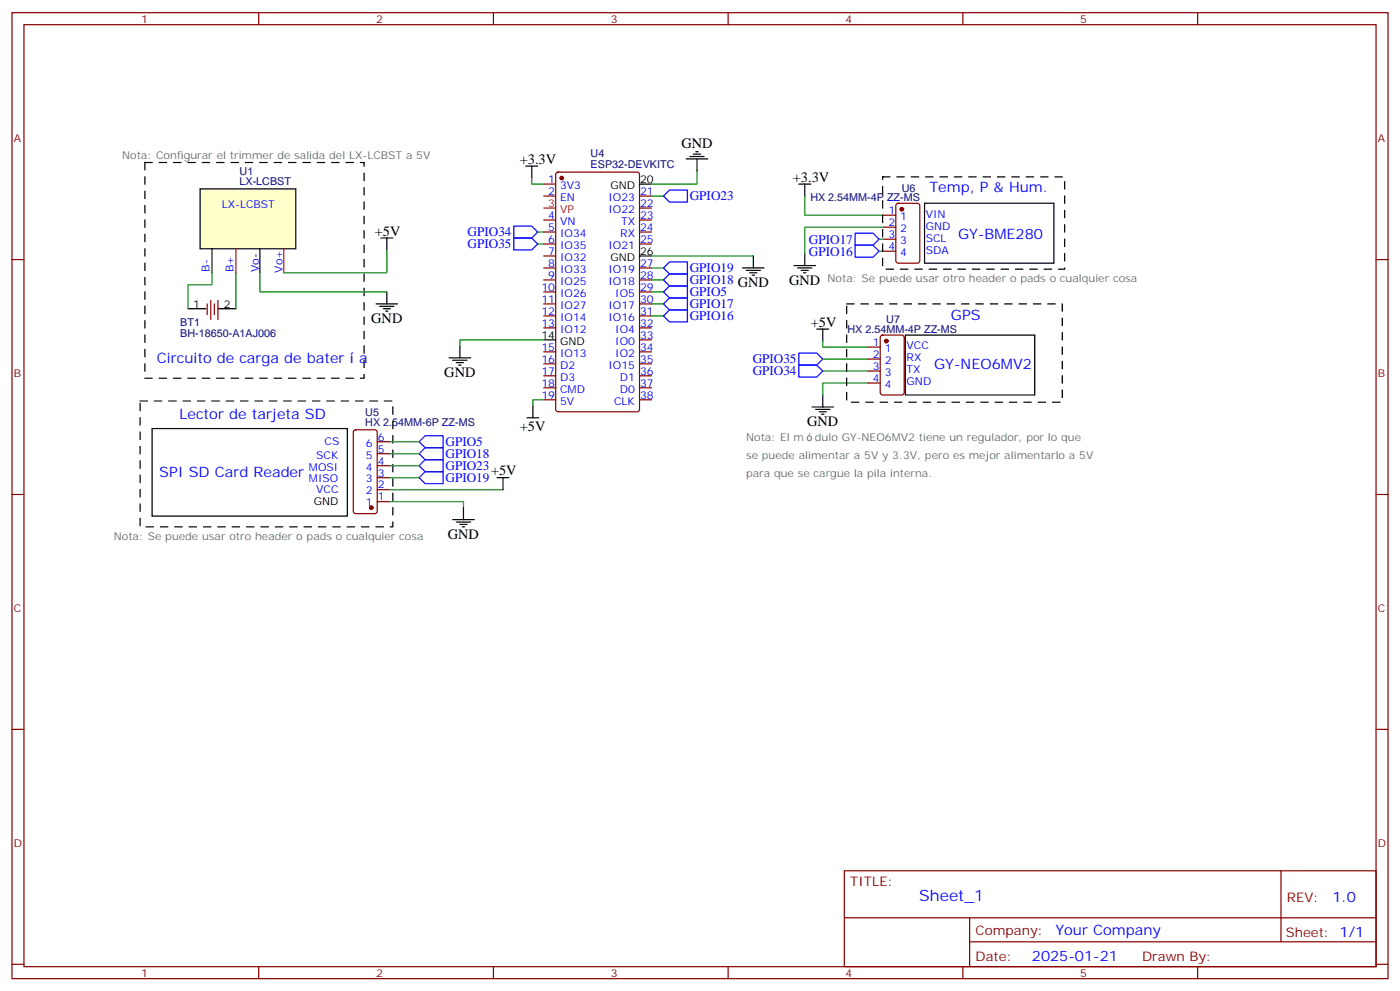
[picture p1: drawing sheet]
<svg xmlns="http://www.w3.org/2000/svg" width="412mm" height="292mm" viewBox="0 0 412 292" stroke-linecap="round" stroke-linejoin="round" font-family="sans-serif">
<g fill="none" stroke="#870000" stroke-width=".35">
<path d="M3.5 3.7h405.4v284.4h-405.4zM7.1 7.3h398.2v277.3h-398.2zM76.2 3.7v3.6M145.3 3.7v3.6M214.5 3.7v3.6M283.6 3.7v3.6M352.8 3.7v3.6M160.2 54.2h3.5M160.2 57.7h3.5M163.9 50.9l.5-.2h23.3l.6 .4 .1 69.4-.5 .7h-23.5l-.7-.4v-69.4zM188.4 57.7h3.5M3.5 76.4h3.6"/>
<path d="M160.2 64.8h3.5M160.2 68.3h3.5M160.2 71.8h3.5M160.2 75.4h3.5M160.2 78.9h3.5M188.4 64.8h3.5M188.4 68.3h3.5M188.4 71.8h3.5M188.4 78.9h3.5M188.4 61.2h3.5M405.3 76.4h3.6M61 89.5v3.1"/>
<path d="M62.1 88.4v5.7M63.1 89.5v3.1M64.2 88.4v5.7M160.2 82.4h3.5M160.2 85.9h3.5M160.2 89.5h3.5M160.2 93h3.5M160.2 96.5h3.5M188.4 82.4h3.5M188.4 85.9h3.5M188.4 89.5h3.5M188.4 93h3.5"/>
<path d="M188.4 96.5h3.5M160.2 103.6h3.5M160.2 107.1h3.5M160.2 110.6h3.5M160.2 114.2h3.5M160.2 117.7h3.5M188.4 103.6h3.5M188.4 107.1h3.5M188.4 110.6h3.5M188.4 114.2h3.5M188.4 117.7h3.5M188.4 100h3.5"/>
<path d="M3.5 145.6h3.6M405.3 145.6h3.6M3.5 214.7h3.6M405.3 214.7h3.6M248.7 256.3h156.6v28.3h-156.6zM377.3 256.4v20.8M248.7 270.2h156.5M285.6 277.2h119.6M285.6 270.2v14.1M3.5 283.8h3.6M76.2 284.6v3.5M145.3 284.6v3.5"/>
<path d="M214.5 284.6v3.5M283.6 284.6v3.5M352.8 284.6v3.5M405.3 283.8h3.6"/>
</g>
<g fill="none" stroke="#000" stroke-width=".35">
<path d="M154.9 48.9h3.5M156.6 48.9v3.5M188.4 54.2h3.5M235.3 54.2h3.5M237.1 54.2v3.5M188.4 75.4h3.5M233.9 78.2h6.3M234.9 78.9h4.3M236 79.6h2.1M237.1 74.6v3.6M55.4 90.9h5.3M64.2 90.9h5.3"/>
<path d="M236.7 80.3h.7M240.6 96.9h3.5M242.4 96.9v3.5M132.3 105.3h6.3M133.3 106h4.3M134.4 106.8h2.1M135.1 107.5h.7M135.5 101.8v3.5M157 119.5v3.5M160.2 100h3.5M239.2 119.8h6.3M242.4 116.3v3.5"/>
<path d="M155.2 123h3.5M240.2 120.5h4.3M241.3 121.2h2.1M242 121.9h.7"/>
</g>
<circle cx="165.5" cy="52.4" r=".53" fill="#870000" stroke="#870000" stroke-width=".35"/>
<path d="M160.2 61.2h3.5" fill="none" stroke="#f00" stroke-width=".35"/>
<path d="M156.6 52.4v1.8h3.6M237.1 57.7v5.7h23.2M260.3 66.9h-23.2v7.7M160.2 117.7h-3.2v1.8M242.4 100.4v1.8h13.4M255.8 112.7h-13.4v3.6" fill="none" stroke="#008700" stroke-width=".35"/>
<path d="M58.9 55.6h28.2v17.6h-28.2z" fill="#ffc" stroke="#000" stroke-width=".35"/>
<g fill="none" stroke="#000" stroke-width=".35">
<path d="M202.1 46.8h6.4M203.2 46.1h4.2M204.3 45.4h2.1M205 44.7h.7M205.3 46.8v3.5M272.3 59.8h38.1v17.7h-38.1zM62.4 73.2v7.1M76.6 73.2v7.1M112.2 70.1h3.5M113.9 70.1v3.5M218.7 78.9h6.4M219.8 79.6h4.2"/>
<path d="M221.9 75.4v3.5M110.8 89.5h6.3M111.8 90.2h4.3M112.9 90.9h2.1M113.6 91.6h.7M113.9 85.9v3.6M220.8 80.3h2.2M221.5 81h.7M266.7 98.6h38.1v17.7h-38.1zM44.8 126.2h57.5v25.7h-57.5zM133.3 153h6.4M134.4 153.7h4.2"/>
<path d="M135.5 154.4h2.1M136.2 155.1h.7M136.5 149.4v3.6M146.4 140.6h3.5M148.2 140.6v3.5"/>
</g>
<path d="M69.5 73.2v7.1M83.6 73.2v7.1" fill="none" stroke="#f00" stroke-width=".35"/>
<g fill="none" stroke="#008700" stroke-width=".35">
<path d="M191.9 57.7h3.5M205.3 50.3v3.9h-13.4M113.9 73.6v6.7h-30.3M158.4 68.3h1.8M158.4 71.8h1.8M191.9 78.9h3.5M191.9 75.4h30M258.9 70.4h1.4M258.9 73.9h1.4M62.4 80.3v3.5h-7v7.1M69.5 80.3v10.6M76.6 80.3v5.6h37.3"/>
<path d="M191.9 85.9h3.5M191.9 82.4h3.5M191.9 89.5h3.5M191.9 93h3.5M160.2 100h-24.7v1.8M242.4 105.7h13.4M242.4 109.2h13.4M114.7 130h8.8M114.7 133.6h8.8M114.7 137.1h8.8M114.7 147.7h21.8v1.7M114.7 140.6h8.8"/>
<path d="M114.7 144.1h33.5"/>
</g>
<path d="M42.7 47.8h64.5v63.5h-64.5zM260 52.1h53.6v27.1h-53.6zM249.4 89.5h63.5v28.9h-63.5zM41.3 118h74.4v37.1h-74.4z" fill="none" stroke="#000" stroke-width=".35" stroke-dasharray="2.1 2.1"/>
<g fill="none" stroke="#00f" stroke-width=".35">
<path d="M195.4 57.7l1.8-1.7h5.3v3.5h-5.3zM151.3 70.1h5.3l1.8 1.7-1.8 1.8h-5.3zM151.3 66.5h5.3l1.8 1.8-1.8 1.8h-5.3zM195.4 78.9l1.8-1.8h5.3v3.5h-5.3zM251.9 68.7h5.3l1.7 1.7-1.7 1.8h-5.3zM251.9 72.2h5.3l1.7 1.7-1.7 1.8h-5.3zM195.4 85.9l1.8-1.7h5.3v3.5h-5.3zM195.4 82.4l1.8-1.8h5.3v3.6h-5.3zM197.2 87.7h5.3v3.5h-5.3l-1.8-1.7zM197.2 91.2h5.3v3.6h-5.3l-1.8-1.8zM235.3 103.9h5.3l1.8 1.8-1.8 1.8h-5.3zM235.3 107.5h5.3l1.8 1.7-1.8 1.8h-5.3z"/>
<path d="M123.5 130l1.7-1.7h5.3v3.5h-5.3zM123.5 133.6l1.7-1.8h5.3v3.5h-5.3zM123.5 137.1l1.7-1.8h5.3v3.6h-5.3zM123.5 140.6l1.7-1.7h5.3v3.5h-5.3z"/>
</g>
<g fill="none" stroke="#870000" stroke-width=".35">
<path d="M260.3 63.4h3.6M260.3 66.9h3.6M260.3 70.4h3.6M260.3 73.9h3.6M264.1 60l.5-.2h5.6l.7 .5v16.5l-.4 .6-5.9 .1-.7-.5v-16.5zM259.5 98.8l.5-.2h5.6l.7 .5v16.5l-.4 .6-5.9 .1-.7-.5v-16.5zM255.8 102.2h3.5M255.8 105.7h3.5M255.8 109.2h3.5M255.8 112.7h3.5M104.3 126.7l.5-.2h5.6l.7 .4v23.6l-.4 .6-5.9 .1-.7-.5v-23.5zM111.1 137.1h3.6"/>
<path d="M111.1 133.6h3.6M111.1 130h3.6M111.1 147.7h3.6M111.1 144.1h3.6M111.1 140.6h3.6"/>
</g>
<g fill="#870000" stroke="#870000" stroke-width=".35">
<circle cx="109.4" cy="149.4" r=".53"/>
<circle cx="265.6" cy="61.6" r=".53"/>
<circle cx="261.1" cy="100.4" r=".53"/>
</g>
<text font-size="4.6" fill="#00f" x="270.8" y="265.4">Sheet_1</text>
<g font-size="4.2">
<text x="200.7" y="43.6">GND</text>
<text x="153.1" y="48.2">+3.3V</text>
<text x="233.5" y="53.5">+3.3V</text>
<text x="110.4" y="69.4">+5V</text>
<text x="232.5" y="83.8">GND</text>
<text x="109.4" y="95.1">GND</text>
<text x="238.8" y="96.2">+5V</text>
<text x="130.9" y="111">GND</text>
<text x="237.8" y="125.4">GND</text>
<text x="153.1" y="127">+5V</text>
<text x="144.6" y="139.9">+5V</text>
<text x="131.9" y="158.6">GND</text>
</g>
<g font-size="4.2" fill="#00f">
<text x="273.8" y="56.7">Temp, P &amp; Hum.</text>
<text x="282.2" y="70.4">GY-BME280</text>
<text x="280.1" y="94.1">GPS</text>
<text x="46.2" y="106.8">Circuito de carga de bater</text>
<text x="105.8" y="106.8">a</text>
<text x="275.2" y="108.5">GY-NEO6MV2</text>
<text x="52.9" y="123.3">Lector de tarjeta SD</text>
<text x="46.9" y="140.3">SPI SD Card Reader</text>
<text x="392.5" y="265.6">1.0</text>
<text x="310.9" y="275.2">Your Company</text>
<text x="304" y="283">2025-01-21</text>
</g>
<g font-size="3.9" fill="#00f">
<text x="203.2" y="59">GPIO23</text>
<text x="137.8" y="69.6">GPIO34</text>
<text x="238.3" y="71.7">GPIO17</text>
<text x="137.8" y="73.1">GPIO35</text>
<text x="238.3" y="75.2">GPIO16</text>
<text x="203.2" y="83.7">GPIO18 GND</text>
<text x="203.2" y="80.2">GPIO19</text>
<text x="203.2" y="87.2">GPIO5</text>
<text x="203.2" y="90.7">GPIO17</text>
<text x="203.2" y="94.3">GPIO16</text>
<text x="221.7" y="107">GPIO35</text>
<text x="221.7" y="110.5">GPIO34</text>
<text x="131.2" y="131.3">GPIO5</text>
<text x="131.2" y="134.8">GPIO18</text>
<text x="131.2" y="138.3">GPIO23</text>
<text x="131.2" y="141.9">GPIO19</text>
</g>
<g font-size="3.9" fill="#800">
<text x="250.5" y="260.9">TITLE:</text>
<text x="379.1" y="265.6">REV:</text>
<text x="287.4" y="275.1">Company:</text>
<text x="378.7" y="275.7">Sheet: 1/1</text>
<text x="287.4" y="282.8">Date:</text>
<text x="336.4" y="282.9">Drawn By:</text>
</g>
<g font-size="3.2" fill="#800">
<text x="41.6" y="6.7">1</text>
<text x="110.8" y="6.7">2</text>
<text x="179.9" y="6.7">3</text>
<text x="249.1" y="6.7">4</text>
<text x="318.2" y="6.7">5</text>
<text x="4.1" y="41.8">A</text>
<text x="405.9" y="41.8">A</text>
<text x="4.1" y="111">B</text>
<text x="405.9" y="111">B</text>
<text x="4.1" y="180.1">C</text>
<text x="405.9" y="180.1">C</text>
<text x="4.1" y="249.3">D</text>
<text x="405.9" y="249.3">D</text>
<text x="41.6" y="287.5">1</text>
<text x="110.8" y="287.5">2</text>
<text x="179.9" y="287.5">3</text>
<text x="249.1" y="287.5">4</text>
<text x="318.2" y="287.5">5</text>
</g>
<g font-size="3.2" fill="#666">
<text x="36" y="46.8">Nota: Configurar el trimmer de salida del LX-LCBST a 5V</text>
<text x="243.8" y="83.1">Nota: Se puede usar otro header o pads o cualquier cosa</text>
<text x="219.8" y="129.7">Nota: El m</text>
<text x="240" y="129.7">dulo GY-NEO6MV2 tiene un regulador, por lo que</text>
<text x="219.8" y="135">se puede alimentar a 5V y 3.3V, pero es mejor alimentarlo a 5V</text>
<text x="219.8" y="140.3">para que se cargue la pila interna.</text>
<text x="33.5" y="159">Nota: Se puede usar otro header o pads o cualquier cosa</text>
</g>
<g font-size="3.2" fill="#000080">
<text x="174" y="46.2">U4</text>
<text x="70.6" y="51.5">U1</text>
<text x="174" y="49.4">ESP32-DEVKITC</text>
<text x="70.6" y="54.5">LX-LCBST</text>
<text x="238.7" y="59.2">HX 2.54MM-4P ZZ-MS</text>
<text x="265.7" y="56.4">U6</text>
<text x="261.1" y="95.2">U7</text>
<text x="53.1" y="99.1">BH-18650-A1AJ006</text>
<text x="53.1" y="96.1">BT1</text>
<text x="249.6" y="98">HX 2.54MM-4P ZZ-MS</text>
<text x="107.6" y="125.4">HX 2.54MM-6P ZZ-MS</text>
<text x="107.6" y="122.4">U5</text>
</g>
<g font-size="3.2" fill="#00f">
<text x="161.5" y="53.8">1</text>
<text x="161.5" y="57.4">2</text>
<text x="165" y="55.6">3V3</text>
<text x="165" y="59.1">EN</text>
<text x="179.2" y="59.1">IO23</text>
<text x="188.6" y="57.4">21</text>
<text x="65.3" y="61.2">LX-LCBST</text>
<text x="161.5" y="64.4">4</text>
<text x="179.2" y="62.7">IO22</text>
<text x="188.6" y="60.9">22</text>
<text x="188.6" y="64.4">23</text>
<text x="261.7" y="63">1</text>
<text x="265.2" y="64.8">1</text>
<text x="272.7" y="64.1">VIN</text>
<text x="161.5" y="67.9">5</text>
<text x="161.5" y="71.5">6</text>
<text x="165" y="66.2">VN</text>
<text x="165" y="69.7">IO34</text>
<text x="182.7" y="69.7">RX</text>
<text x="182.9" y="66.2">TX</text>
<text x="188.6" y="67.9">24</text>
<text x="188.6" y="71.5">25</text>
<text x="261.7" y="66.5">2</text>
<text x="261.7" y="70.1">3</text>
<text x="265.2" y="68.3">2</text>
<text x="265.2" y="71.8">3</text>
<text x="272.7" y="71.1">SCL</text>
<text x="272.7" y="67.6">GND</text>
<text x="161.5" y="75">7</text>
<text x="165" y="73.2">IO35</text>
<text x="165" y="76.8">IO32</text>
<text x="179.2" y="73.2">IO21</text>
<text x="261.7" y="73.6">4</text>
<text x="265.2" y="75.4">4</text>
<text x="272.7" y="74.6">SDA</text>
<text x="61.7" y="80" transform="rotate(-90 61.7 80)">B-</text>
<text x="68.8" y="80.1" transform="rotate(-90 68.8 80.1)">B+</text>
<text x="76.2" y="80.2" transform="rotate(-90 76.2 80.2)">Vo-</text>
<text x="83.3" y="80.3" transform="rotate(-90 83.3 80.3)">Vo+</text>
<text x="161.5" y="78.5">8</text>
<text x="161.5" y="82.1">9</text>
<text x="165" y="80.3">IO33</text>
<text x="165" y="83.8">IO25</text>
<text x="179.2" y="80.3">IO19</text>
<text x="179.2" y="83.8">IO18</text>
<text x="188.6" y="78.5">27</text>
<text x="188.6" y="82.1">28</text>
<text x="159.5" y="85.6">10</text>
<text x="159.5" y="89.1">11</text>
<text x="165" y="87.3">IO26</text>
<text x="181.2" y="87.3">IO5</text>
<text x="188.6" y="85.6">29</text>
<text x="188.6" y="89.1">30</text>
<text x="159.5" y="92.6">12</text>
<text x="165" y="90.9">IO27</text>
<text x="165" y="94.4">IO14</text>
<text x="179.2" y="90.9">IO17</text>
<text x="179.2" y="94.4">IO16</text>
<text x="188.6" y="92.6">31</text>
<text x="159.5" y="96.2">13</text>
<text x="165" y="97.9">IO12</text>
<text x="181.2" y="97.9">IO4</text>
<text x="181.2" y="101.5">IO0</text>
<text x="188.6" y="96.2">32</text>
<text x="188.6" y="99.7">33</text>
<text x="257.1" y="101.8">1</text>
<text x="159.5" y="103.2">15</text>
<text x="159.5" y="106.8">16</text>
<text x="165" y="105">IO13</text>
<text x="181.2" y="105">IO2</text>
<text x="188.6" y="103.2">34</text>
<text x="188.6" y="106.8">35</text>
<text x="257.1" y="105.3">2</text>
<text x="260.6" y="103.6">1</text>
<text x="260.6" y="107.1">2</text>
<text x="267.1" y="102.9">VCC</text>
<text x="267.1" y="106.4">RX</text>
<text x="159.5" y="110.3">17</text>
<text x="159.5" y="113.8">18</text>
<text x="165" y="108.5">D2</text>
<text x="165" y="112">D3</text>
<text x="179.2" y="108.5">IO15</text>
<text x="182.6" y="112">D1</text>
<text x="188.6" y="110.3">36</text>
<text x="188.6" y="113.8">37</text>
<text x="257.1" y="108.9">3</text>
<text x="257.1" y="112.4">4</text>
<text x="260.6" y="110.6">3</text>
<text x="267.1" y="109.9">TX</text>
<text x="267.1" y="113.5">GND</text>
<text x="159.5" y="117.3">19</text>
<text x="165" y="115.6">CMD</text>
<text x="165" y="119.1">5V</text>
<text x="180.9" y="119.1">CLK</text>
<text x="182.6" y="115.6">D0</text>
<text x="188.6" y="117.3">38</text>
<text x="260.6" y="114.2">4</text>
<text x="95.6" y="131.1">CS</text>
<text x="107.8" y="131.4">6</text>
<text x="111.3" y="129.7">6</text>
<text x="93.1" y="135">SCK</text>
<text x="107.8" y="135">5</text>
<text x="111.3" y="136.7">4</text>
<text x="111.3" y="133.2">5</text>
<text x="91" y="138.5">MOSI</text>
<text x="91" y="142">MISO</text>
<text x="107.8" y="142">3</text>
<text x="107.8" y="138.5">4</text>
<text x="111.3" y="143.8">2</text>
<text x="111.3" y="140.3">3</text>
<text x="93.1" y="145.2">VCC</text>
<text x="107.8" y="149.1">1</text>
<text x="107.8" y="145.6">2</text>
<text x="111.3" y="147.3">1</text>
</g>
<g font-size="3.2">
<text x="188.6" y="53.8">20</text>
<text x="179.8" y="55.6">GND</text>
<text x="179.8" y="76.8">GND</text>
<text x="188.6" y="75">26</text>
<text x="56.9" y="90.5">1</text>
<text x="66" y="90.5">2</text>
<text x="159.5" y="99.7">14</text>
<text x="165" y="101.5">GND</text>
<text x="92.4" y="148.7">GND</text>
</g>
<g font-size="3.2" fill="#f00">
<text x="161.5" y="60.9">3</text>
<text x="165" y="62.7">VP</text>
</g>
</svg>
